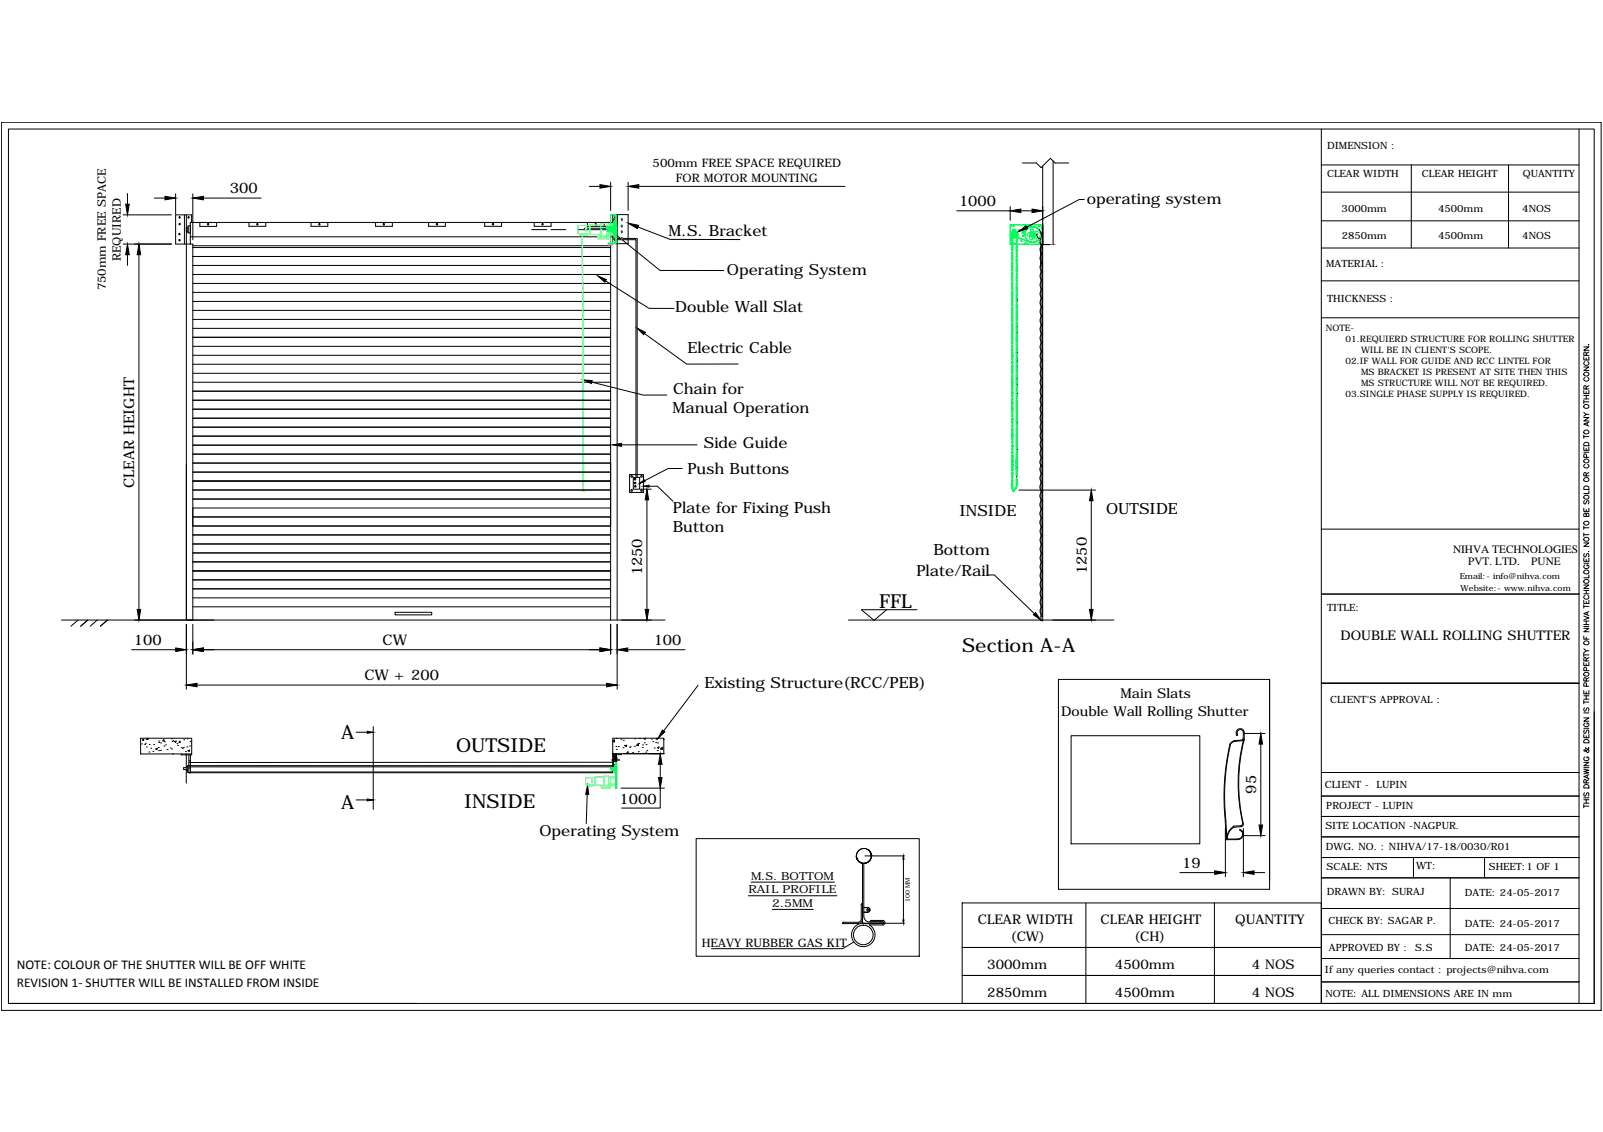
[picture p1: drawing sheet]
<svg xmlns="http://www.w3.org/2000/svg" width="841mm" height="594mm" viewBox="0 0 841 594" stroke-linecap="round" stroke-linejoin="round" font-family="sans-serif">
<!-- layer: 0 -->
<g fill="none" stroke="#000" stroke-width=".52">
<path d="M1 64h839v466h-839zM4 68h832v459h-832zM693 68v459h135v-459M309 98h6M320 96v14M330 96v14M335 98h108M536 86h8l2 2 5-5 3 3h7M547 87v239h-1v-198M553 84v44M693 87h135M740 87v43"/>
<path d="M791 87v43M65 113h25M67 102v5M81 104h6M92 102v10M97 113v15M98 119h1v3h-1zM98 113v212M99 119h1v3h-1zM101 117v-4h-9v15h9v197M101 102v24M105 117v2h9v-2"/>
<path d="M107 104h30M131 117v2h8v-2M163 117v2h9v-2M197 117v2h9v-2M225 117v2h9v-2M254 117v2h9v-2M280 117v2h9v-2M306 120h15M308 117v2h14v-2h-222v11M317 117v1M321 119h2M321 117v-4h9v15h-10v197"/>
<path d="M321 119v9M322 117l1 1h-1M324 113v212M335 119l17 7h36M502 111h28M530 108v8M536 111h5M569 105h-3l-27 14M693 101h135M693 116h135M65 128h25M67 134v5"/>
<path d="M73 134v186M100 124h221M101 129h219M101 135h219M101 130h219M101 139h219M279 121h8M289 121h8M303 121h18M322 125l12 1M322 126h12v124M322 122l24 20h34"/>
<path d="M334 126v124M544 123v2a1.4 1.4 0 0 1 2 0 1.4 1.4 0 0 1 0 2l1 2M545 121a11 11 0 0 1 2 8M546 130v10M547 128v2M547 129h.1M547 129a3 3 0 0 0 0 4 3 3 0 0 0 0 5 3 3 0 0 0 0 5 3 3 0 0 0 0 4 3 3 0 0 0 0 5 3 3 0 0 0 0 5 3 3 0 0 0 0 4 3 3 0 0 0 0 5 3 3 0 0 0 0 4 2.9 2.9 0 0 0 0 5M547 129v194M547 128h4M693 130h135M101 158h219M101 153h219"/>
<path d="M101 149h219M101 144h219M318 147l22 15h14M533 158h.1M533 153h.1M533 156h.1M693 147h135M101 177h219M101 172h219M101 168h219M101 163h219M338 175l22 16h27"/>
<path d="M533 172h.1M533 175h.1M533 162h.1M533 165h.1M533 167h.1M533 176h.1M533 179h.1M547 175a3 3 0 0 0 0 5 3 3 0 0 0 0 4 3 3 0 0 0 0 5 3 3 0 0 0 0 5 3 3 0 0 0 0 4 3 3 0 0 0 0 5 3 3 0 0 0 0 5M693 167h135M101 196h219M101 191h219M101 186h219"/>
<path d="M101 182h219M533 185h.1M533 188h.1M533 190h.1M533 180h.1M533 193h.1M533 199h.1M533 194h.1M831 193h3l-3 1h3M831 187v2h3v-2M831 182h3l-3 2h3M832 198a1 1 0 0 0-1 1 1 1 0 0 0 1 1h1a1 1 0 0 0 1-1 1 1 0 0 0-1-1"/>
<path d="M832 190a1 1 0 0 0-1 1 1 1 0 0 0 1 1h1a1 1 0 0 0 1-1 1 1 0 0 0-1-1M832 187v-2h-1v2h3M832 188v1M833 181h.1M834 185l-2 1M101 201h219M101 219h219M101 215h219M101 210h219M101 205h219M311 201l26 6h13M533 202h.1"/>
<path d="M533 207h.1M533 203h.1M533 208h.1M533 213h.1M533 216h.1M533 217h.1M547 208a3 3 0 0 0 0 4 3 3 0 0 0 0 5 3 3 0 0 0 0 5 2.9 2.9 0 0 0 0 4 3 3 0 0 0 0 5 3 3 0 0 0 0 5 2.9 2.9 0 0 0 0 4 3 3 0 0 0 0 5M831 219h3l-3 2h3M831 205v2h3v-2M831 210v2M831 216l1 1M831 211h3"/>
<path d="M831 209h3M831 208h3M832 204v-1h-1v1h3M832 206v1M832 208v1M834 217h-2l-1 1M834 202l-2 1M101 238h219M101 234h219M101 229h219M101 224h219M326 233h40"/>
<path d="M533 222h.1M533 221h.1M533 227h.1M533 230h.1M533 231h.1M533 236h.1M533 234h.1M831 235v1h3v-1M831 228v2M831 237h3M831 229h3M831 233a1.5 1.5 0 0 1 3 0v1h-3z"/>
<path d="M832 235v1M833 222v1M834 222l-3 1 3 1M101 257h219M101 252h219M101 248h219M101 243h219M330 249h8v9h-8zM332 251h4v6h-4zM336 257h6M341 255h4l8 8M358 246h-7l-13 6"/>
<path d="M533 247h.1M533 250h.1M533 245h.1M533 241h.1M533 244h.1M535 257h40M547 244a3 3 0 0 0 0 5 3 3 0 0 0 0 4 3 3 0 0 0 0 5M547 258a3 3 0 0 0 0 5 3 3 0 0 0 0 4 3 3 0 0 0 0 5 2.9 2.9 0 0 0 0 4 3 3 0 0 0 0 5 3 3 0 0 0 0 5 3 3 0 0 0 0 4 3 3 0 0 0 0 5 3 3 0 0 0 0 5 3 3 0 0 0 0 4 3 3 0 0 0 0 5 3 3 0 0 0 0 5 3 3 0 0 0 0 4 3 3 0 0 0 0 5M831 255h2l1 2h-3zM832 244a1 1 0 0 0-1 1 1 1 0 0 0 1 1h1a1 1 0 0 0 1-1 1 1 0 0 0-1-1M832 250v-2h-1v2h3M832 240v-2h-1v2h3"/>
<path d="M834 257v2h-3M834 248l-2 1M101 276h219M101 271h219M101 267h219M101 262h219M339 262v58M573 263v57M693 278h135M831 267v1h3v-1M831 276v2M831 280v2"/>
<path d="M831 277h3M831 263v1l2-1h1l-1 1M832 270l1-1 1 1v1h-3v-2l1 1v1M832 267v1M101 300h219M101 295h219M101 290h219M101 285h219M101 281h219M831 293v2h3v-2M831 285h3l-3 2h3M831 296h3"/>
<path d="M831 281h3M831 291v1l2-1h1l-1 1M832 296a1.1 1.1 0 0 0-1 2 1 1 0 0 0 1 0h1a1 1 0 0 0 1-1 1 1 0 0 0-1-1v1M832 294v1M833 289h.1M101 318h219M101 314h219M101 309h219M101 304h219M465 320l-6 6-7-6h29M519 302h3l21 20M693 312h135"/>
<path d="M831 315v2h3v-2M831 307h3l-3 2h3M831 317v2M831 318h3M831 312h3M831 310h3M832 313a1 1 0 0 0-1 1 1 1 0 0 0 1 0h1a1 1 0 0 0 1 0 1 1 0 0 0-1-1M832 310v2M832 316v1M834 302v1h-3M32 325h317M41 325l-4 4"/>
<path d="M46 325l-4 4M51 325l-4 4M56 325l-3 4M98 328v34M101 328v15M207 321h20v2h-20zM320 328v15M324 328v34M445 325h139M546 323h1M831 334v1h3M831 330h3l-3 2h3"/>
<path d="M831 323l3 1-3 1M831 329h3M831 328h3M831 326h3M832 326v2M832 334v1M833 321v2M834 321l-3 1 3 1M69 341h23M103 360h215M107 341h208M329 341h30"/>
<path d="M366 360l-18 24M555 357h111v110h-111zM828 359h-135h135M831 348v1h3v-1M831 343v2M831 344h3M831 340l1 2M832 357v-1h-1v1h3M832 347v-2h-1v2h3M832 348v1M832 352v-2h-1v2h3M834 342h-2l-1 1"/>
<path d="M834 356l-2 1M834 345l-2 1M831 377h3l-3 2h3M831 362v2h3v-2M831 368v1M831 374h3M831 368h3M831 367h3M831 365h3M831 371v2l2-2 1 1-1 1M832 379a1.1 1.1 0 0 0-1 2 1 1 0 0 0 1 0h1a1 1 0 0 0 1-1 1 1 0 0 0-1-1v1M832 363v1"/>
<path d="M832 365v2M832 360v-1l-1-1v2h3M836 373v154h-135M74 387h27v9h-27zM74 390h.1M75 388v1zM76 391h.1M76 390h.1M77 392h.1M78 387v1h-1zM78 395h.1M78 391h.1"/>
<path d="M79 393h.1M80 394h.1M81 391h.1M82 393h1h-1zM83 392h.1M83 389h.1M83 394h.1M83 390h.1M84 394h.1M84 390h.1M86 391h.1M86 388v1h-1z"/>
<path d="M86 389h.1M87 391h.1M88 393h.1M89 393h.1M90 388h.1M90 393h.1M90 389h.1M90 396h.1M91 389h.1M92 389v1zM93 390h.1M93 391h.1"/>
<path d="M94 389l1 1h-1zM95 392h.1M95 396h6M96 393h.1M96 392h.1M96 388h.1M97 394h.1M98 396v15M98 392h.1M98 388h.1M99 394h.1M99 399h1"/>
<path d="M99 391h.1M100 389h.1M100 396v10M187 384h6M196 381v44M321 399h4M321 387h27v9h-27zM321 396v10h-222v-10M322 399h.1M322 399h1M322 398v1M322 396l1 1"/>
<path d="M322 397l1 1M322 397h1v4l-1 2zM322 396h1M322 388v1h-1zM323 396h.1M323 392h.1M323 388h.1M323 396v15M323 393h.1M323 396v4h-1v-1h1l-1-1M324 399v15M324 398h.1"/>
<path d="M324 392h.1M326 388h.1M326 396h-5M327 392h.1M327 388h.1M327 396h22M328 391h.1M328 391h1v1zM329 395h1h-1zM330 392h.1M331 392h.1M332 395h.1"/>
<path d="M333 392h.1M333 388h.1M334 391l1-1v1zM335 394h.1M335 390h.1M335 388h.1M337 392h.1M337 391h.1M338 396h.1M338 390h.1M338 387v1l1-1M339 395h.1"/>
<path d="M339 391h.1M339 394h.1M342 388h.1M342 389h.1M343 393h.1M344 390h.1M345 387l-1 1h1v-1M345 394h.1M345 392h1v1zM345 390h.1M347 393h.1M347 392l1 1h-1z"/>
<path d="M348 388h.1M562 386h67v57h-67zM648 389l-1 1a23 23 0 0 0-3 11l-2 16 2 23h5a2.6 2.6 0 0 0 3-4l-1-1 1 1M649 385v1M649 385a1.6 1.6 0 0 1 2-2 1.6 1.6 0 0 1 1 2v3h-1M649 386a2.1 2.1 0 0 1 1-4 2.1 2.1 0 0 1 3 3v3M651 388l-3 1-2 1a6 6 0 0 0-2 5 123 123 0 0 0-1 36M652 389h-4M653 388a98 98 0 0 0-1 45h-1l-4 1a8 8 0 0 0-3 5M653 388l-1 1M653 388a98 98 0 0 0-1 45l-1 1h-4a6 6 0 0 0-3 6M653 385h11"/>
<path d="M661 391v42M831 386v1h3v-1M831 382h3M831 389a1.5 1.5 0 0 1 3 0v1h-3zM831 383v2l2-2 1 1-1 1M832 397a1 1 0 0 0-1 1 1 1 0 0 0 1 1 1.1 1.1 0 0 0 1 0 1.1 1.1 0 0 0 0-2v1M832 392v1a1.6 1.6 0 0 1 1 2l-1-2-1 1h1l1-1v-1M832 386v1M98 403h-2v1h2M98 402h.1M98 404h.1M99 402h222"/>
<path d="M99 403h1M100 406h.1M100 405h221M187 420h6M308 417v15M321 402h-223v3h1M321 400h-222M322 403v2h1M323 403v1zM326 414h23M346 414v10h-20M346 401v7"/>
<path d="M693 405h135M693 418h135M831 404h3l-3 1 3 1h-3M831 400h3l-3 2h3M831 403h3M831 420h3M831 419h3M831 412a1.6 1.6 0 0 1 3 1v1h-3zM831 416v2l2-2 1 1-1 1M832 411v-2h-1v2h3M832 420v1M833 407v1"/>
<path d="M834 407l-3 1 3 1M834 409l-2 1M643 431v10M643 435v25M652 436a3 3 0 0 1-3 5h-6M652 435v25M653 439h11M693 428h135M693 439h135M831 423h3M831 422v2M831 421h3"/>
<path d="M365 440h117v62h-117zM449 449a4 4 0 0 0 6 4 4 4 0 0 0 0-7 4 4 0 0 1 0 7 4 4 0 0 1-6-4zM452 453l1 32h10l-1-1M453 453v29l2 2h8M454 449h21M457 449a4 4 0 0 0-6-3 4 4 0 0 0 0 6M457 449a4 4 0 0 0-6-3 4 4 0 0 0 0 7M457 449h.1M474 451v32M619 458h18M658 458h6M742 450v11"/>
<path d="M779 450v11M828 450h-135h135M393 470h46M394 463h44M405 477h22M452 475v7l-1 2h-1h-7M453 474l-1 1M453 476h2a1.3 1.3 0 0 1 2 1 1.4 1.4 0 0 1-2 2h-2M453 476h2a1.1 1.1 0 0 1 1 1 1.1 1.1 0 0 1-1 2h-2M505 474h188v23h-188zM570 474v53M637 474v53"/>
<path d="M693 461h135M693 477h135M761 461v42M442 485h8M443 484l-1 1M448 494l-6 4h-69M453 482l-1 2-2 1M456 485h7M463 484h1l-1 1h-8a6 6 0 0 0-8 7 6 6 0 0 0 9 4 6 6 0 0 0 0-11M463 483a1.2 1.2 0 0 1 1 1 1.2 1.2 0 0 1-1 1M463 483h-6l-1 1M463 485h12"/>
<path d="M505 497h188v15h-188zM693 491h135M505 512h188v15h-188zM693 503h135M693 515h135M6 527h213"/>
<circle cx="94" cy="118" r=".4"/>
<circle cx="94" cy="114" r=".4"/>
<circle cx="99" cy="114" r=".4"/>
<circle cx="109" cy="118" r=".4"/>
<circle cx="135" cy="118" r=".4"/>
<circle cx="168" cy="118" r=".4"/>
<circle cx="201" cy="118" r=".4"/>
<circle cx="229" cy="118" r=".4"/>
<circle cx="259" cy="118" r=".4"/>
<circle cx="285" cy="118" r=".4"/>
<circle cx="313" cy="118" r=".4"/>
<circle cx="323" cy="114" r=".4"/>
<circle cx="94" cy="123" r=".4"/>
<circle cx="94" cy="126" r=".4"/>
<circle cx="323" cy="123" r=".4"/>
<circle cx="323" cy="126" r=".4"/>
<circle cx="832" cy="196" r="1.2"/>
<circle cx="832" cy="213" r="1.2"/>
<circle cx="832" cy="227" r="1.2"/>
<circle cx="331" cy="250" r=".4"/>
<circle cx="331" cy="257" r=".4"/>
<circle cx="333" cy="252" r=".4"/>
<circle cx="333" cy="253" r=".4"/>
<circle cx="333" cy="255" r=".4"/>
<circle cx="337" cy="257" r=".4"/>
<circle cx="337" cy="250" r=".4"/>
<circle cx="832" cy="242" r="1.2"/>
<circle cx="832" cy="252" r="1.2"/>
<circle cx="832" cy="275" r="1.2"/>
<circle cx="832" cy="261" r="1.2"/>
<circle cx="832" cy="283" r="1.2"/>
<circle cx="832" cy="300" r="1.2"/>
<circle cx="832" cy="305" r="1.2"/>
<circle cx="832" cy="337" r="1.2"/>
<circle cx="832" cy="354" r="1.2"/>
<circle cx="455" cy="477" r=".5"/>
<circle cx="453" cy="491" r="5"/>
</g>
<g fill="#000" stroke="#000" stroke-width=".52">
<path d="M315 97l5 1-5 1zM330 98l5-1v2zM66 107h2l-1 6zM87 103l5 1-5 1zM101 104l6-1v2zM530 111l6-1v2zM534 121l4-2 1 1zM541 110l6 1-6 1zM67 128l1 6h-2zM73 128l1 6h-2zM319 119l4 3-1 1zM330 117l5 1-1 2z"/>
<path d="M314 145l4 2-1 1zM334 172l5 2-1 2zM306 199l5 1-1 1zM321 233h5v1zM336 254l2-2v1zM338 255h3v1zM339 257l1 5h-2zM573 257v6h-1zM72 320h2l-1 5zM338 320h2l-1 5zM572 320h1v5zM543 322l3 3-4-2z"/>
<path d="M92 340l6 1-6 1zM98 360l5-1v1zM101 341l6-1v2zM315 340l5 1-5 1zM318 359l6 1h-6zM324 341l5-1v2zM193 384h3l-3 1zM348 383l1 1-4 3zM661 385l1 6h-1zM193 419l3 1h-3zM308 412l1 5h-2zM346 396l1 5h-2z"/>
<path d="M345 408h2l-1 6zM661 433h1l-1 6zM474 449v2zM637 457l6 1-6 1zM652 458l6-1v2zM474 483v2z"/>
</g>
<g fill="none" stroke="#0f0" stroke-width=".52">
<path d="M319 119v2M319 119v2zM319 119v1M319 120h.1M320 117v-4h3v15h-4h2M321 119h-2v1l2-1M321 119v3zM321 119h1v3h-1M322 113h1v14l-1 1M322 116v8v-4v4v-1zM322 116h1v9l-1-1M323 113v15"/>
<path d="M323 116v9M323 118h.1M323 119h-5v2h5M530 118h17v10h-17zM530 118h1M530 118h.1M530 119h.1M530 120h.1M531 118h1M531 118l1 1v-1M532 118h.1M533 118h.1"/>
<path d="M534 118h.1M535 118h.1M535 118h1M536 118h1M537 118h1M538 118h1zM538 118h1M539 118h1M540 120h-1M540 120h.1M540 118h.1M540 119h.1"/>
<path d="M541 119h-1M541 118h.1M541 119h.1M541 119a4 4 0 0 1 5 4 4 4 0 0 1-5 4M541 119l-9 3M542 118h.1M542 119h.1M542 119h-1M542 119h1M543 118h.1M543 119h.1M543 119h1"/>
<path d="M543 118h1M544 120h1M544 118h1M545 118h1M545 118l1 1v-1M546 118h1M547 118v10M319 121h.1M319 121h2h-2h2M320 124v4M321 120h-2h2M323 122h.1"/>
<path d="M323 123h.1M530 128h1M530 121h.1M530 121v1M530 122v1M530 123v1M530 124v1M530 125v1M530 126v1M530 127h.1M530 128h.1M531 128h1"/>
<path d="M531 121h2zM531 121h.1M532 121h.1M532 123h.1M532 122v2M532 123v1M532 123l5-3a6 6 0 0 1 8 1 4 4 0 0 1 0 5 4 4 0 0 1-6 1l-7-3M532 128h.1M532 124h.1M532 128h-1M533 123h.1M533 123h-1"/>
<path d="M533 121h.1M533 128h.1M533 121h-2M534 128h.1M534 123h.1M535 128h.1M535 120h.1M535 121h-1M535 126h1zM535 128h1M536 126l1 1M536 128h1"/>
<path d="M537 121v1M537 121a1 1 0 0 0-1 1 1 1 0 0 0 1 1l1-1M537 121h.1M537 128h1M537 121l1 1M537 122h1M537 122h.1M538 128h1zM538 123h.1M538 123v1M538 124h.1M538 122v1"/>
<path d="M538 124v1M538 122h.1M538 128h1M538 121v1M538 125h.1M538 125h1M538 121h.1M539 121h-1M539 125h.1M539 125v1M539 121h.1M539 128h1"/>
<path d="M539 126h.1M539 120v1M539 120h.1M539 126h1M540 126h.1M540 126v1M540 128h.1M540 127h.1M540 127h1M541 128h.1M541 127h.1M541 127h1"/>
<path d="M541 123l1 1 1-1M542 128h.1M542 123l-1-1v1M542 123v-1l1 1M542 127h.1M543 128h.1M543 127h-1M543 128h1M544 126l-1 1M544 128h1M545 120h.1M545 126h-1"/>
<path d="M545 120v1M545 126h.1M545 128h1M545 121h.1M545 125v1M545 125h.1M545 121l1 1M546 122h.1M546 124l-1 1M546 122v1M546 124h.1M546 123h.1"/>
<path d="M546 123v1M546 128h-1M546 124v1zM546 128h1M546 122v3M531 256h.1M322 399h3zM323 399v15h1M323 399h.1M323 400h.1M321 403v1zM321 403v1"/>
<path d="M321 403h.1M321 403l-1 1h3M321 403h2M321 404h.1M322 403h-1h1M322 404h-1h1M322 403v1M322 403v2M323 401v5zM323 401v3M323 404v2M323 401h.1"/>
<path d="M323 402h.1M323 402v1M323 403v1M323 404v1M323 405v1M323 406v1M323 407v1M323 408h.1M323 409h.1M323 410h.1M323 410v1M323 411v1"/>
<path d="M323 412v1M323 413v1"/>
<circle cx="322" cy="115" r=".4"/>
<circle cx="326" cy="115" r=".4"/>
<circle cx="326" cy="119" r=".4"/>
<circle cx="538" cy="120" r=".1"/>
<circle cx="539" cy="120" r=".1"/>
<circle cx="540" cy="119" r=".1"/>
<circle cx="541" cy="119" r=".1"/>
<circle cx="541" cy="119" r="0"/>
<circle cx="542" cy="119" r="0"/>
<circle cx="542" cy="119" r=".1"/>
<circle cx="543" cy="119" r=".1"/>
<circle cx="544" cy="119" r="0"/>
<circle cx="544" cy="119" r=".1"/>
<circle cx="544" cy="120" r="0"/>
<circle cx="544" cy="120" r=".1"/>
<circle cx="545" cy="120" r=".1"/>
<circle cx="322" cy="125" r=".4"/>
<circle cx="326" cy="122" r=".4"/>
<circle cx="326" cy="125" r=".4"/>
<circle cx="531" cy="122" r=".1"/>
<circle cx="531" cy="125" r=".1"/>
<circle cx="532" cy="123" r="0"/>
<circle cx="532" cy="123" r=".1"/>
<circle cx="532" cy="123" r="1.5"/>
<circle cx="532" cy="123" r="1"/>
<circle cx="532" cy="123" r="2"/>
<circle cx="532" cy="122" r="0"/>
<circle cx="532" cy="122" r=".1"/>
<circle cx="532" cy="124" r=".1"/>
<circle cx="533" cy="122" r="0"/>
<circle cx="533" cy="124" r="0"/>
<circle cx="533" cy="122" r=".1"/>
<circle cx="533" cy="124" r=".1"/>
<circle cx="534" cy="124" r="0"/>
<circle cx="534" cy="122" r="0"/>
<circle cx="534" cy="122" r=".1"/>
<circle cx="534" cy="124" r=".1"/>
<circle cx="534" cy="123" r=".1"/>
<circle cx="534" cy="121" r="0"/>
<circle cx="534" cy="121" r=".1"/>
<circle cx="534" cy="125" r=".1"/>
<circle cx="535" cy="125" r=".1"/>
<circle cx="535" cy="121" r=".1"/>
<circle cx="535" cy="125" r="0"/>
<circle cx="536" cy="121" r="0"/>
<circle cx="536" cy="121" r=".1"/>
<circle cx="536" cy="125" r=".1"/>
<circle cx="536" cy="121" r=".2"/>
<circle cx="537" cy="126" r="0"/>
<circle cx="537" cy="121" r=".1"/>
<circle cx="537" cy="126" r=".1"/>
<circle cx="537" cy="124" r=".1"/>
<circle cx="537" cy="122" r=".1"/>
<circle cx="537" cy="122" r=".2"/>
<circle cx="537" cy="124" r=".2"/>
<circle cx="537" cy="120" r=".1"/>
<circle cx="538" cy="126" r="0"/>
<circle cx="538" cy="126" r=".1"/>
<circle cx="539" cy="126" r=".1"/>
<circle cx="539" cy="127" r="0"/>
<circle cx="539" cy="127" r=".1"/>
<circle cx="540" cy="127" r="0"/>
<circle cx="540" cy="127" r=".1"/>
<circle cx="540" cy="123" r=".9"/>
<circle cx="541" cy="123" r=".1"/>
<circle cx="541" cy="127" r=".1"/>
<circle cx="541" cy="125" r=".9"/>
<circle cx="541" cy="121" r=".9"/>
<circle cx="542" cy="123" r=".5"/>
<circle cx="542" cy="123" r="1.6"/>
<circle cx="542" cy="124" r=".1"/>
<circle cx="542" cy="122" r=".1"/>
<circle cx="542" cy="127" r=".1"/>
<circle cx="543" cy="127" r=".1"/>
<circle cx="543" cy="123" r=".1"/>
<circle cx="543" cy="125" r=".9"/>
<circle cx="543" cy="127" r="0"/>
<circle cx="544" cy="127" r="0"/>
<circle cx="544" cy="127" r=".1"/>
<circle cx="544" cy="122" r=".9"/>
<circle cx="544" cy="126" r=".1"/>
<circle cx="545" cy="126" r="0"/>
<circle cx="545" cy="126" r=".1"/>
<circle cx="545" cy="121" r="0"/>
<circle cx="545" cy="125" r=".1"/>
<circle cx="545" cy="121" r=".1"/>
<circle cx="546" cy="125" r=".1"/>
<circle cx="546" cy="121" r=".1"/>
<circle cx="546" cy="124" r=".1"/>
<circle cx="546" cy="122" r=".1"/>
<circle cx="546" cy="122" r="0"/>
<circle cx="546" cy="123" r=".1"/>
</g>
<path d="M321 126v2" fill="none" stroke="#b88a5c" stroke-width=".52"/>
<path d="M321 118v6M322 118v6" fill="none" stroke="#f0f" stroke-width=".52"/>
<path d="M319 128h2l-2 1" fill="none" stroke="#dda56e" stroke-width=".52"/>
<g fill="none" stroke="#0ff" stroke-width=".52">
<path d="M307 120h1v1h-1zM309 118h-6v5h6M310 119h.1M310 118v5M315 117h3v7h-3zM315 118h-6v5h6M316 118h.1M316 117v7M319 118h1M319 118h4M319 118h.1M320 119h-2v2h2"/>
<path d="M320 118h-1M323 118l-3 1M323 117h-3v7M305 123h-1h1M306 123h2M306 123h.1M307 123v1v-1M307 123h.1M308 120h.1M308 121h.1M308 123h.1M310 122h.1"/>
<path d="M313 124h6M314 125h5zM314 124v1zM314 125h.1M315 124v1zM316 121h.1M316 123h.1M315 125h.1M316 125h.1M317 125h.1M318 124v1zM318 125h.1"/>
<path d="M318 123h.1M318 123h2M319 124v1zM319 124v1M319 123h1l-1 2zM319 124h-6v1h6M319 125h.1M319 123h4M319 122v1M319 123h1M319 122h.1M319 123h.1"/>
<path d="M319 124h1M320 124h.1M320 123h3M321 123l-1 1M323 122h-4M306 245h.1M306 249h.1M306 253h.1M306 256h.1M306 258h.1M309 412h-1h1M309 412h2"/>
<path d="M309 412h.1M310 412h1M310 409h1v1h-1zM311 410h.1M311 412h.1M312 408h-5v4h5M312 409h.1M312 411h.1M312 408v4M315 413h5M316 414h4zM316 413v1z"/>
<path d="M316 413h.1M317 407h2v5h-2zM317 408h-5v4h5M317 408h.1M317 412h.1M317 413h.1M317 407v5M318 413h.1M319 413v1zM319 413h.1M319 412h.1M319 412h1"/>
<path d="M319 413l1 1zM320 413v1M320 412v2zM320 413h-5v1h5M320 414h.1M320 408h.1M320 408h3M320 411h3M320 412h3M320 411v1M320 412h.1M320 411h.1"/>
<path d="M320 409l3-1v-1h-3v6M320 409h-1v2h1M320 411h3v1h-3M321 412l-1 1"/>
<circle cx="310" cy="119" r=".1"/>
<circle cx="315" cy="118" r=".1"/>
<circle cx="308" cy="120" r=".1"/>
<circle cx="308" cy="121" r=".1"/>
<circle cx="310" cy="122" r=".1"/>
<circle cx="315" cy="121" r=".1"/>
<circle cx="316" cy="123" r=".1"/>
<circle cx="311" cy="410" r=".1"/>
<circle cx="312" cy="411" r=".1"/>
<circle cx="312" cy="409" r=".1"/>
<circle cx="317" cy="412" r=".1"/>
<circle cx="317" cy="408" r=".1"/>
</g>
<!-- layer: labeling -->
<g fill="none" stroke="#0ff" stroke-width=".52">
<path d="M306 125h.1M306 129h.1M306 130h.1M306 134h.1M306 135h.1M306 138h.1M306 139h.1M306 140h.1M306 128h.1M306 123v5M306 135v7M306 126h.1"/>
<path d="M306 127h.1M306 131h.1M306 132h.1M306 133h.1M306 130v1M306 136h.1M306 137v1M306 137h.1M306 123v1M306 126v1M306 127v1M306 124h.1"/>
<path d="M306 123h.1M306 129v1M306 130v4M307 123h.1M306 141h.1M306 142h.1M306 144h.1M306 145h.1M306 146h.1M306 147h.1M306 143h.1M306 148h.1"/>
<path d="M306 150h.1M306 151h.1M306 153h.1M306 149h.1M306 151v1M306 152h.1M306 154h.1M306 155h.1M306 156h.1M306 157h.1M306 158h.1M306 159h.1"/>
<path d="M306 142v1M306 146v1M306 147v6M306 160h.1M306 154v1M306 158v1M306 160v6M306 153v1M306 156v1M306 157v1M306 161h.1M306 162h.1"/>
<path d="M306 163h.1M306 165h.1M306 163v1M306 166h.1M306 167h.1M306 168h.1M306 170h.1M306 169h.1M306 171h.1M306 174h.1M306 175h.1M306 177h.1"/>
<path d="M306 168v1M306 177v1M306 172h.1M306 172v1M306 176h.1M306 178h.1M306 179h.1M306 180h.1M306 164h.1M306 173h.1M306 174v1M306 173v1"/>
<path d="M306 176v1M306 166v6M306 175v1M306 164v1M306 178v6M306 181h.1M306 182h.1M306 183h.1M306 184h.1M306 185h.1M306 186h.1M306 187h.1"/>
<path d="M306 188h.1M306 189h.1M306 190h.1M306 191h.1M306 192h.1M306 193h.1M306 194h.1M306 196h.1M306 197h.1M306 198h.1M306 195h.1M306 199h.1"/>
<path d="M306 200h.1M306 187v1M306 190v21M306 196v1M306 199v1M306 201h.1M306 202h.1M306 203h.1M306 204h.1M306 205h.1M306 206h.1M306 207h.1"/>
<path d="M306 208h.1M306 210h.1M306 209h.1M306 211h.1M306 212h.1M306 213h.1M306 214h.1M306 215h.1M306 216h.1M306 213v1M306 217h.1M306 218h.1"/>
<path d="M306 219h.1M306 220h.1M306 203v1M306 204v1M306 213v4M306 211v1M306 212v1M306 215v1M306 216v1M306 218v1M306 221h.1M306 222h.1"/>
<path d="M306 223h.1M306 224h.1M306 225h.1M306 226h.1M306 227h.1M306 228h.1M306 229h.1M306 230h.1M306 231h.1M306 229v1M306 230v1M306 231v1"/>
<path d="M306 232h.1M306 233h.1M306 234h.1M306 235h.1M306 236h.1M306 237h.1M306 238h.1M306 238v1M306 222v1M306 226v6M306 239h.1M306 239v1"/>
<path d="M306 240h.1M306 232v1M306 236v1M306 238v11M306 226v1M306 241h.1M306 242h.1M306 243v1M306 245h.1M306 246h.1M306 247h.1M306 248h.1"/>
<path d="M306 249h.1M306 243h.1M306 244h.1M306 250h.1M306 251h.1M306 252h.1M306 252v1M306 242v1M306 254v-1v2M306 254h.1M306 256h.1M306 257h.1"/>
<path d="M306 253v1M306 255h.1M306 258h.1M306 251v1M306 250v3M306 256v1M306 255v1M306 254v2M306 257v1"/>
</g>
<!-- layer: 0 -->
<g fill="#0f0" stroke="#0f0" stroke-width=".52">
<path d="M323 116v3zM323 116v3z"/>
<path d="M323 119v1zM323 119v1z"/>
<path d="M323 120v2zM323 120v2z"/>
<path d="M323 122v3zM323 122v3z"/>
<path d="M323 401v2zM323 401v2z"/>
<path d="M323 403v1zM323 403v1z"/>
<path d="M323 405v1zM323 405v1z"/>
</g>
<path d="M321 115h2M322 115v1M326 115v1M326 118v1M547 120h.1M321 125h2M322 125v1M326 121v1M326 125v1M547 122h.1M547 125h.1M547 127h.1" fill="none" stroke="#f00" stroke-width=".52"/>
<!-- layer: labeling -->
<g fill="none" stroke="#0f0" stroke-width=".52">
<path d="M531 129v1M531 138v1M531 139v2M531 133v1M531 139h.1M531 139v1M531 133h.1M531 124a1.3 1.3 0 0 1 1-2 1.3 1.3 0 0 1 1 2M531 123v2M531 125v1M531 127v1M531 130v2"/>
<path d="M531 132v1M531 134v1M531 136v1M531 132v2M531 137v2M531 130v1M531 129h.1M531 125h.1M531 126v1M531 128v1M531 130h.1M531 132h.1"/>
<path d="M531 134h.1M531 135v1M531 137h.1M531 137v1M533 139h.1M533 129v1M533 134h.1M533 127h.1M533 129h1M533 138v1M533 134h1M533 139h1"/>
<path d="M533 138h1M533 127h1M533 131v1M533 127v2M533 136v1M533 134v2M533 124v1M533 126v1M533 133v1M533 140v1M533 126l1 1M533 133l1 1"/>
<path d="M533 129h.1M533 125v1M533 130v1M533 132v1M533 136h.1M533 137v1M533 139v1M533 131h1M533 138h.1M533 140h1M534 129l-1 1M534 132h-1"/>
<path d="M534 138v1M534 125h-1M534 131l-1 1M534 140v1M534 134h-1M534 139h-1M534 127h-1M531 145v1M531 153v1M531 159v2M531 147v1M531 149h.1"/>
<path d="M531 155v1M531 159h.1M531 154h.1M531 157h.1M531 151v1M531 156v1M531 147h.1M531 149v1M531 154v1M531 153v1v-1M531 158v1M531 156v1v-1"/>
<path d="M531 141v1M531 143v1M531 146v1M531 148v1M531 144v2M531 146v2M531 154v2M531 141h.1M531 142v1M531 144h.1M531 146h.1M531 148h.1"/>
<path d="M531 150v1M531 152v1M531 156h.1M531 157v1M531 144v1M531 150h.1M531 151h.1M531 153h.1M533 145v1M533 152v1M533 153v2M533 150h1"/>
<path d="M533 153h.1M533 157v1M533 159h.1M533 145h1M533 147h1M533 151h1M533 153h1M533 157h1M533 159h1M533 150h.1M533 141v2M533 143v1"/>
<path d="M533 147v1M533 148v2M533 150v2M533 155v1M533 156v1M533 158v1M533 160v1M533 147l1 1M533 148l1 2M533 152l1 1M533 156l1 1M533 158l1 1"/>
<path d="M533 141h.1M533 143h.1M533 144v1M533 146v1M533 148h.1M533 152h.1M533 155h.1M533 156h.1M533 158h.1M533 159v1M533 145h.1M533 152h1"/>
<path d="M533 153v1M533 153l1 1M534 145l-1 1M534 141h-1M534 148h-1M534 150l-1 2M534 153h-1M534 157l-1 1M534 159h-1M531 173v1M531 161v1M531 165h.1"/>
<path d="M531 170v1M531 178v1M531 167h.1M531 162h.1M531 171h.1M531 180h.1M531 179h.1M531 171v2M531 165v1M531 174h.1M531 163v1M531 161v2v-2"/>
<path d="M531 166v1M531 164v2v-1M531 170v1v-1M531 174v1M531 178v1zM531 168v1M531 174v2M531 176v1M531 179v1M531 179v2M531 161h.1M531 163h.1"/>
<path d="M531 164h.1M531 166h.1M531 167v1M531 169v1M531 173h.1M531 176h.1M531 177v1M531 164v1M531 170h.1M531 178h.1M531 171v1M531 175v1"/>
<path d="M533 167v1M533 169v1M533 171v1M533 175v1M533 177v2l1-2M533 179v1M533 178h1zM533 176h.1M533 164v1M533 164h1M533 165h1M533 167h1"/>
<path d="M533 171h1M533 176h1M533 177h1M533 179h1M533 161v1zM533 163v1M533 166v1M533 172v1M533 173v1h1M533 163l1 1M533 169l1 1M533 173l1 1"/>
<path d="M533 175l1 1M533 161h.1M533 162v1M533 164h.1M533 165v1M533 167h.1M533 168v1M533 170h.1M533 172h.1M533 173h.1M533 175h.1M533 177h.1"/>
<path d="M533 179h.1M533 169h.1M533 169h1M533 170v1M533 170l1 1M533 175h1M533 176v1M533 176l1 1M534 164l-1 1M534 167l-1 1M534 171l-1 1M534 164h-1"/>
<path d="M534 170h-1M534 180h-1M534 179v1M534 174l-1 1M534 176h-1M531 186v1M531 192v1M531 197v1M531 183v1M531 180v1M531 186h.1M531 182h.1"/>
<path d="M531 184h.1M531 187h.1M531 193v1M531 193h.1M531 199v1M531 198h.1M531 185v1M531 183v1v-1M531 181v1M531 188v1M531 189v2M531 193v2"/>
<path d="M531 195v1M531 198v2M531 181h.1M531 182v1M531 184v1M531 187v1M531 189h.1M531 191v1M531 195h.1M531 196v1M531 183h.1M531 188h.1"/>
<path d="M531 189v1M531 192h.1M531 197h.1M531 198v1M531 199h.1M531 200h.1M531 190v1M531 191h.1M531 194v1M533 184v1M533 187v1M533 188v1"/>
<path d="M533 192h.1M533 198v1M533 182h.1M533 183l1 1M533 185h.1M533 189v1M533 191h.1M533 192l1 1M533 199h.1M533 182h1M533 183h1M533 185h1"/>
<path d="M533 184h1M533 187h1M533 189h1M533 191h1M533 192v1M533 192h1M533 199h1M533 180v2M533 182v1M533 185v2M533 190v1M533 180l1 2"/>
<path d="M533 182l1 1M533 188l1 1M533 190l1 1M533 180h.1M533 184h.1M533 187h.1M533 188h.1M533 190h.1M533 193v1l1-1M533 194v2M533 196v1M533 199v1"/>
<path d="M533 196l1 1M533 198l1 1M533 199l1 1M533 193h.1M533 194h.1M533 196h.1M533 197v1M533 193h1M533 191l1 1M533 198h.1M534 184v1M534 187v1"/>
<path d="M534 192l-1 1M534 186h-1M534 188h-1M534 197h-1M534 185l-1 2M534 182h-1M534 183l-1 1M534 185h-1M534 189l-1 1M534 191l-1 1M534 197l-1 1M534 199h-1"/>
<path d="M531 200v1M531 206v1M531 211v1M531 214v1M531 220v1M531 201h.1M531 207h.1M531 212h.1M531 216v1M531 215h.1M531 202v1M531 207v1"/>
<path d="M531 212v2M531 203v2M531 209v1M531 217v2M531 219v2M531 201v1M531 203h.1M531 205v1M531 208v1M531 210v1M531 214h.1M531 215v1"/>
<path d="M531 217h.1M531 219h.1M531 206h.1M531 211h.1M531 219v1M531 208h.1M533 201v1M533 204v1M533 207v1M533 213v1M533 215h1l-1 1zM533 202h1"/>
<path d="M533 205h1M533 217h.1M533 219h.1M533 205h.1M533 204h1M533 207h1M533 216h1M533 213h1M533 217h1M533 218h1M533 219h1M533 202v1"/>
<path d="M533 205v2M533 208v2M533 210v1M533 212v1M533 216v1M533 218v1M533 219v1M533 201l1 1M533 216l1 1M533 218l1 1M533 219l1 1M533 200v1"/>
<path d="M533 203v1M533 207h.1M533 208h.1M533 210h.1M533 211v1M533 213h.1M533 214v1M533 216h.1M533 217v1M533 201h.1M533 204h.1M533 210h1"/>
<path d="M534 204l-1 1M534 205l-1 2M534 210l-1 1M534 213l-1 1M534 200h-1M534 202l-1 1M534 202h-1M534 200l-1 1M534 207l-1 1M534 217h-1M534 219h-1M531 225v1"/>
<path d="M531 228v1M531 239v1M531 230v1M531 231v2M531 234v1M531 231h.1M531 238h.1M531 221h.1M531 226h.1M531 229h.1M531 236h.1M531 234h.1"/>
<path d="M531 240h.1M531 230h.1M531 226v1M531 233v2v-1M531 221v1M531 223v1M531 226v2M531 231v1M531 237v1M531 222v1M531 224v1M531 228h.1"/>
<path d="M531 233h.1M531 235h.1M531 236v1M531 238v1M531 235v1M531 225h.1M531 223h.1M531 229v1M531 233v1M531 239h.1M531 232h.1M531 222h.1"/>
<path d="M531 227v1M531 232v1M533 221v1M533 226v1M533 230h1l-1 1zM533 235v1M533 240v1M533 220l1 1M533 222h.1M533 225h.1M533 227h.1M533 228h.1"/>
<path d="M533 236h.1M533 239l1 1M533 220h1M533 222h1M533 221h1M533 228h1M533 225h1M533 227h1M533 239h.1M533 222v2M533 224v1M533 227v1"/>
<path d="M533 229v1M533 232v1M533 224l1 1M533 225l1 2M533 232l1 1M533 221h.1M533 224h.1M533 228v1M533 230h.1M533 231v1M533 226h1M533 233v1"/>
<path d="M533 236v1M533 238v1M533 233l1 1M533 238l1 1M533 233h.1M533 234v1M533 237v1M533 235h.1M533 239v1M534 221v1M534 227v1M534 223h-1"/>
<path d="M534 233h-1M534 234l-1 1M534 239h-1M534 222l-1 2M534 220l-1 1M534 222h-1M534 225l-1 1M534 227h-1M534 228h-1M534 240l-1 1M534 234h-1M534 239l-1 1"/>
<path d="M531 241v1M531 248v1M531 252v1v-1M531 253v1v-1M531 244h.1M531 242h.1M531 250v1M531 249h.1M531 242v1M531 256v1M531 256h.1M531 245h.1"/>
<path d="M531 243h.1M531 253h.1M531 243v1M531 246v1M531 249v2M531 255v1M531 247v1M531 251v1M531 254v1M531 252h.1M531 241h.1M531 248h.1"/>
<path d="M531 246h.1M531 249v1M531 250h.1M531 240v7M531 256l1 1M531 244v1M531 257h1M531 251h.1M532 257v1M532 257h.1M532 256v1M532 257h1"/>
<path d="M533 242v-1v2M533 253v1M533 244l1 1M533 252h.1M533 242h.1M533 245v1M533 243v1M533 246v1M533 249v1M533 254v1M533 254h1M533 252l1 1"/>
<path d="M533 253h1M533 242l1 1M533 245l1 1M533 246h1M533 249h1M533 244h.1M533 245h.1M533 247h.1M533 243h1M533 256v1M533 247l1 2M533 251v1"/>
<path d="M533 247v2M533 241h.1M533 249h.1M533 254h.1M533 255v1M533 252v1M533 244h1M533 242h1l-1 1M533 241h1M533 243h.1M533 250v1M533 244v1"/>
<path d="M533 242v1M533 246h.1M534 249l-1 1M534 253l-1 1M534 254v1M534 255h-1M534 244h-1M534 245h-1M534 248h-1M534 245l-1 1M534 243v1M534 246l-1 1"/>
</g>
<!-- layer: bracket -->
<path d="M547 117v11" fill="none" stroke="#000" stroke-width=".52"/>
<!-- layer: hatch -->
<path d="M547 128h7" fill="none" stroke="#808080" stroke-width=".52"/>
<!-- layer: 0 -->
<path d="M547 120h.1M547 119h.1M547 127h.1M547 126h.1M547 125h.1M547 124h.1M547 122h.1M547 123h.1M322 399h.1M323 399h.1M324 399h.1" fill="none" stroke="#ff0" stroke-width=".52"/>
<g font-size="10.1">
<text x="461" y="319">FFL</text>
<text x="505" y="342">Section A-A</text>
<text x="179" y="388">A</text>
<text x="239" y="395">OUTSIDE</text>
<text x="179" y="425">A</text>
<text x="243" y="424">INSIDE</text>
</g>
<g font-size="8.1">
<text x="570" y="107">operating system</text>
<text x="351" y="124">M.S. Bracket</text>
<text x="381" y="144">Operating System</text>
<text x="354" y="164">Double Wall Slat</text>
<text x="361" y="185">Electric Cable</text>
<text x="353" y="207">Chain for</text>
<text x="353" y="217">Manual Operation</text>
<text x="369" y="235">Side Guide</text>
<text x="361" y="249">Push Buttons</text>
<text x="353" y="269">Plate for Fixing Push</text>
<text x="580" y="270">OUTSIDE</text>
<text x="503" y="271">INSIDE</text>
<text x="353" y="279">Button</text>
<text x="490" y="291">Bottom</text>
<text x="481" y="302">Plate/Rail</text>
<text x="370" y="361">Existing Structure(RCC/PEB)</text>
<text x="283" y="439">Operating System</text>
</g>
<g font-size="7.7">
<text x="121" y="102">300</text>
<text x="503" y="108">1000</text>
<text x="70" y="256" transform="rotate(-90 70 256)">CLEAR HEIGHT</text>
<text x="337" y="302" transform="rotate(-90 337 302)">1250</text>
<text x="570" y="301" transform="rotate(-90 570 301)">1250</text>
<text x="70" y="339">100</text>
<text x="201" y="339">CW</text>
<text x="343" y="339">100</text>
<text x="191" y="357">CW + 200</text>
<text x="659" y="416" transform="rotate(-90 659 416)">95</text>
<text x="325" y="422">1000</text>
<text x="620" y="456">19</text>
</g>
<g font-size="7.1">
<text x="588" y="367">Main Slats</text>
<text x="557" y="376">Double Wall Rolling Shutter</text>
</g>
<g font-size="7">
<text x="703" y="336">DOUBLE WALL ROLLING SHUTTER</text>
<text x="513" y="485">CLEAR WIDTH</text>
<text x="577" y="485">CLEAR HEIGHT</text>
<text x="648" y="485">QUANTITY</text>
<text x="530" y="494">(CW)</text>
<text x="595" y="494">(CH)</text>
<text x="9" y="508">NOTE: COLOUR OF THE SHUTTER WILL BE OFF WHITE</text>
<text x="518" y="508">3000mm</text>
<text x="585" y="508">4500mm</text>
<text x="657" y="508">4 NOS</text>
<text x="9" y="518">REVISION 1- SHUTTER WILL BE INSTALLED FROM INSIDE</text>
<text x="518" y="523">2850mm</text>
<text x="585" y="523">4500mm</text>
<text x="657" y="523">4 NOS</text>
</g>
<g font-size="6.1">
<text x="342" y="88">500mm FREE SPACE REQUIRED</text>
<text x="355" y="95">FOR MOTOR MOUNTING</text>
<text x="63" y="137" transform="rotate(-90 63 137)">REQUIRED</text>
<text x="56" y="152" transform="rotate(-90 56 152)">750mm FREE SPACE</text>
<text x="368" y="497">HEAVY RUBBER GAS KIT</text>
</g>
<g font-size="5.9">
<text x="762" y="290">NIHVA TECHNOLOGIES</text>
<text x="770" y="296">PVT. LTD.</text>
<text x="803" y="296">PUNE</text>
</g>
<g font-size="5.8">
<text x="394" y="462">M.S. BOTTOM</text>
<text x="393" y="469">RAIL PROFILE</text>
<text x="405" y="476">2.5MM</text>
</g>
<g font-size="5.2">
<text x="696" y="78">DIMENSION :</text>
<text x="696" y="93">CLEAR WIDTH</text>
<text x="746" y="93">CLEAR HEIGHT</text>
<text x="799" y="93">QUANTITY</text>
<text x="704" y="111">3000mm</text>
<text x="755" y="111">4500mm</text>
<text x="799" y="111">4NOS</text>
<text x="704" y="125">2850mm</text>
<text x="755" y="125">4500mm</text>
<text x="799" y="125">4NOS</text>
<text x="696" y="140">MATERIAL :</text>
<text x="696" y="158">THICKNESS :</text>
<text x="696" y="320">TITLE:</text>
<text x="698" y="369">CLIENT'S APPROVAL :</text>
<text x="695" y="413">CLIENT -</text>
<text x="722" y="413">LUPIN</text>
<text x="696" y="425">PROJECT - LUPIN</text>
<text x="695" y="435">SITE LOCATION -NAGPUR.</text>
<text x="696" y="446">DWG. NO. : NIHVA/17-18/0030/R01</text>
<text x="696" y="456">SCALE: NTS</text>
<text x="743" y="456">WT:</text>
<text x="781" y="456">SHEET:1 OF 1</text>
<text x="696" y="470">DRAWN BY: SURAJ</text>
<text x="769" y="470">DATE: 24-05-2017</text>
<text x="697" y="485">CHECK BY: SAGAR P.</text>
<text x="769" y="486">DATE: 24-05-2017</text>
<text x="697" y="499">APPROVED BY :</text>
<text x="743" y="499">S.S</text>
<text x="769" y="499">DATE: 24-05-2017</text>
<text x="695" y="510">If any queries contact : projects@nihva.com</text>
<text x="695" y="523">NOTE: ALL DIMENSIONS ARE IN mm</text>
</g>
<g font-size="4.7">
<text x="696" y="174">NOTE-</text>
<text x="706" y="179">01.REQUIERD STRUCTURE FOR ROLLING SHUTTER</text>
<text x="714" y="185">WILL BE IN CLIENT'S SCOPE.</text>
<text x="706" y="191">02.IF WALL FOR GUIDE AND RCC LINTEL FOR</text>
<text x="714" y="197">MS BRACKET IS PRESENT AT SITE THEN THIS</text>
<text x="714" y="202">MS STRUCTURE WILL NOT BE REQUIRED.</text>
<text x="706" y="208">03.SINGLE PHASE SUPPLY IS REQUIRED.</text>
</g>
<g font-size="4.4">
<text x="766" y="304">Email:- info@nihva.com</text>
<text x="766" y="310">Website:- www.nihva.com</text>
</g>
<text font-size="3.3" x="477" y="473" transform="rotate(-90 477 473)">100 MM</text>
</svg>
